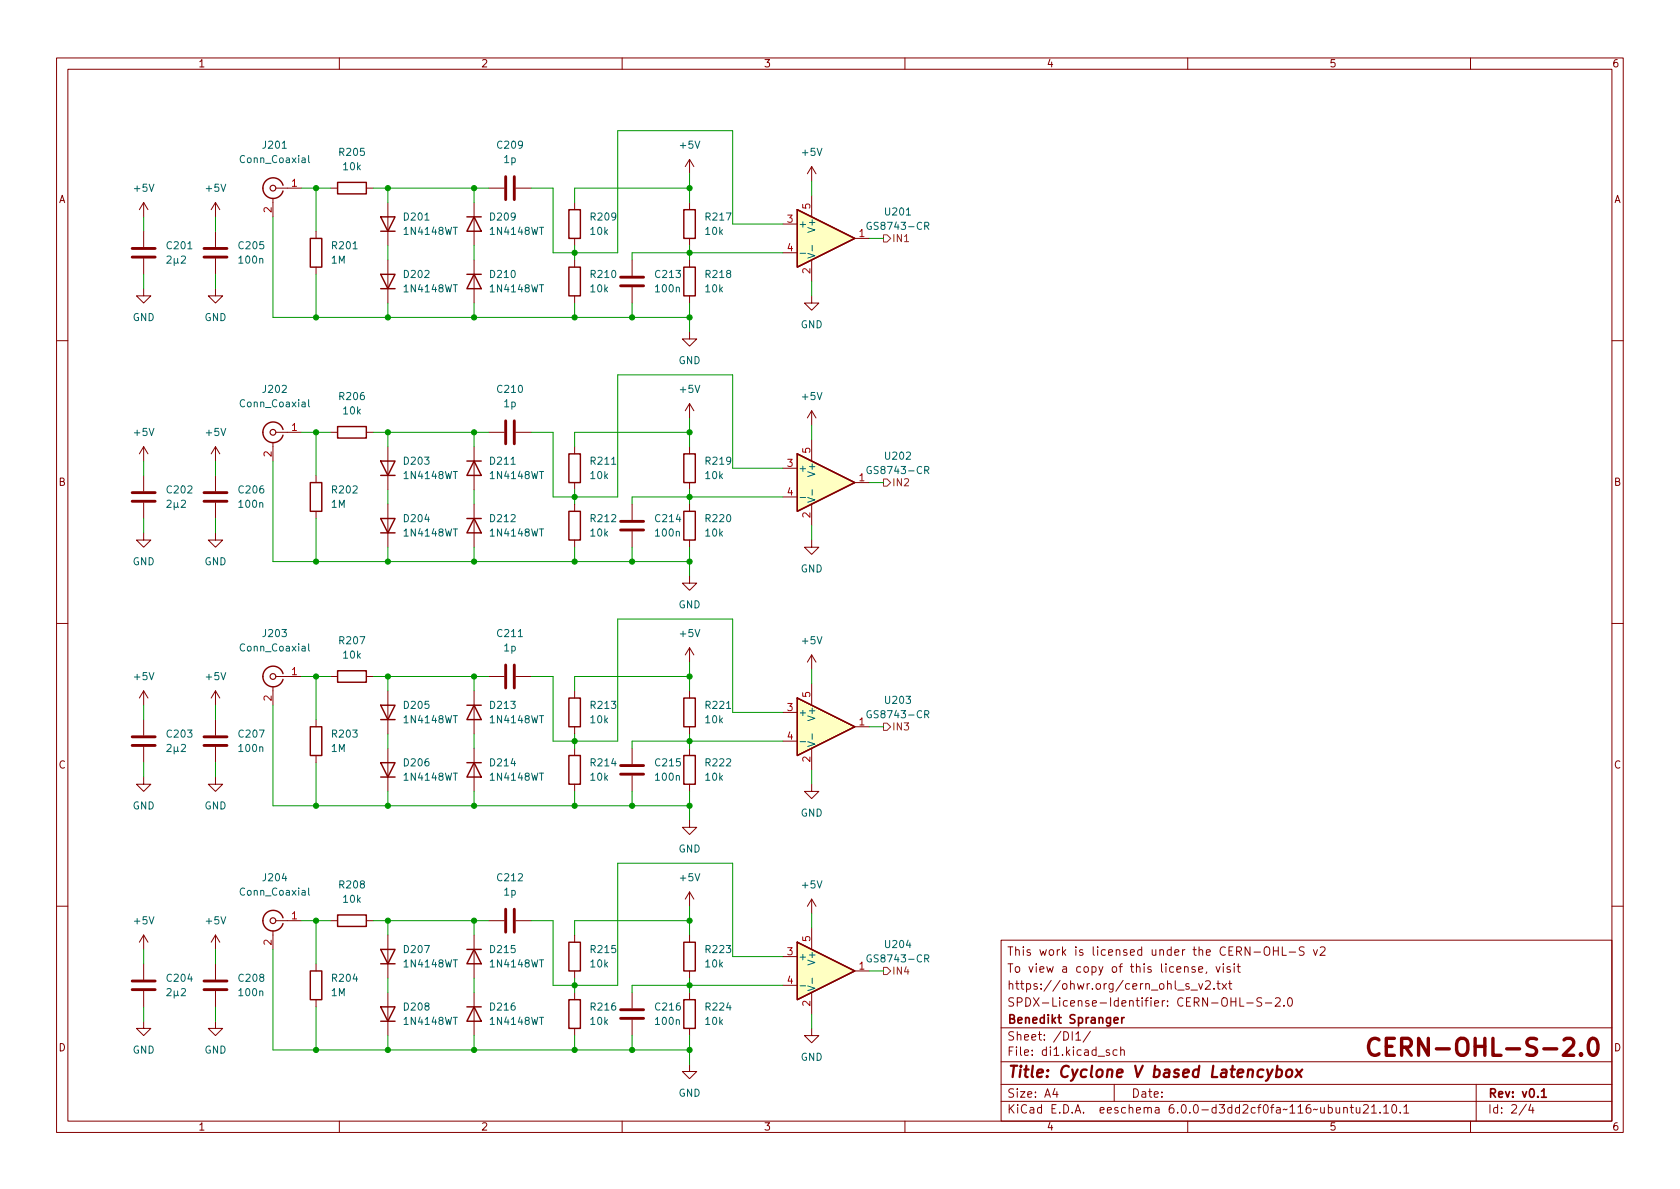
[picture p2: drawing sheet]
<svg xmlns="http://www.w3.org/2000/svg" width="297mm" height="210mm" viewBox="0 0 297 210" stroke-linecap="round" stroke-linejoin="round" font-family="sans-serif">
<g fill="none" stroke="#840000" stroke-width=".18">
<path d="M10 10.2h277v190.1h-277zM12 12.2h273v186.1h-273zM60 10.2v2M110 10.2v2M160 10.2v2M210 10.2v2M260 10.2v2M25.4 35.8v2.5M25.4 35.8l-.8 1.3M25.4 35.8l.8 1.3M38.1 35.8v2.5M38.1 35.8l-.8 1.3"/>
<path d="M38.1 35.8l.8 1.3M48.3 35v3.3M48.8 33.3h4.5M58.4 33.3h1.3M64.8 33.3h1.2M68.6 35.8v7.6M83.8 35.8v7.6M86.4 33.3h2.8M91.2 33.3h2.8M101.6 35.8v1.3M121.9 28.2v2.5M121.9 35.8v1.3"/>
<path d="M121.9 28.2l-.7 1.3M121.9 28.2l.8 1.3M138.4 39.6h2.6M143.5 29.5v2.5M143.5 34.5v3.8M143.5 29.5l-.8 1.2M143.5 29.5l.8 1.2M25.4 51v1.3h1.3l-1.3 1.3-1.3-1.3h1.3M25.4 40.9v2.8M25.4 45.7v2.8M38.1 51v1.3h1.3l-1.3 1.3-1.3-1.3h1.3M38.1 40.9v2.8"/>
<path d="M38.1 45.7v2.8M55.9 40.9v1.3M55.9 47.2v1.3M68.6 46v7.6M83.8 46v7.6M101.6 42.2v1.2M101.6 46v1.2M101.6 52.3v1.3M111.8 46v2.8M111.8 50.8v2.8M121.9 58.7v1.2h1.3l-1.3 1.3-1.3-1.3h1.3M121.9 42.2v1.2"/>
<path d="M121.9 46v1.2M121.9 52.3v1.3M138.4 44.7h2.6M143.5 52.3v1.3h1.3l-1.3 1.3-1.3-1.3h1.3M143.5 46v3.8M151.1 42.2h2.6M10 60.2h2M25.4 79v2.5M25.4 79l-.8 1.3M25.4 79l.8 1.3M38.1 79v2.5M38.1 79l-.8 1.3"/>
<path d="M38.1 79l.8 1.3M48.3 78.2v3.3M48.8 76.4h4.5M58.4 76.4h1.3M64.8 76.4h1.2M68.6 79v7.6M83.8 79v7.6M86.4 76.4h2.8M91.2 76.4h2.8M101.6 79v1.3M121.9 71.4v2.5M121.9 79v1.3"/>
<path d="M121.9 71.4l-.7 1.2M121.9 71.4l.8 1.2M143.5 72.6v2.6M143.5 77.7v3.8M143.5 72.6l-.8 1.3M143.5 72.6l.8 1.3M285 60.2h2M25.4 94.2v1.3h1.3l-1.3 1.3-1.3-1.3h1.3M25.4 84.1v2.8M25.4 88.9v2.8M38.1 94.2v1.3h1.3l-1.3 1.3-1.3-1.3h1.3M38.1 84.1v2.8"/>
<path d="M38.1 88.9v2.8M55.9 84.1v1.2M55.9 90.4v1.3M68.6 89.1v7.7M83.8 89.1v7.7M101.6 85.3v1.3M101.6 89.1v1.3M101.6 95.5v1.3M111.8 89.1v2.8M111.8 94v2.8M121.9 85.3v1.3M121.9 89.1v1.3"/>
<path d="M121.9 95.5v1.3M138.4 82.8h2.6M138.4 87.9h2.6M143.5 95.5v1.3h1.3l-1.3 1.2-1.3-1.2h1.3M143.5 89.1v3.9M151.1 85.3h2.6M10 110.2h2M48.8 119.6h4.5M58.4 119.6h1.3M64.8 119.6h1.2M86.4 119.6h2.8M91.2 119.6h2.8"/>
<path d="M121.9 101.8v1.3h1.3l-1.3 1.3-1.3-1.3h1.3M121.9 114.5l-.7 1.3M121.9 114.5v2.6M121.9 114.5l.8 1.3M143.5 115.8l-.8 1.3M143.5 115.8v2.6M143.5 115.8l.8 1.3M285 110.2h2M25.4 137.4v1.3h1.3l-1.3 1.2-1.3-1.2h1.3M25.4 122.2v2.5M25.4 127.2v2.8M25.4 132.1v2.8"/>
<path d="M25.4 122.2l-.8 1.2M25.4 122.2l.8 1.2M38.1 137.4v1.3h1.3l-1.3 1.2-1.3-1.2h1.3M38.1 122.2v2.5M38.1 127.2v2.8M38.1 132.1v2.8M38.1 122.2l-.8 1.2M38.1 122.2l.8 1.2M48.3 121.4v3.3M55.9 127.2v1.3M55.9 133.6v1.3M68.6 122.2v7.6"/>
<path d="M68.6 132.3v7.6M83.8 122.2v7.6M83.8 132.3v7.6M101.6 122.2v1.2M101.6 128.5v1.3M101.6 132.3v1.3M101.6 138.7v1.2M111.8 132.3v2.8M111.8 137.2v2.7M121.9 122.2v1.2M121.9 128.5v1.3M121.9 132.3v1.3"/>
<path d="M121.9 138.7v1.2M138.4 126h2.6M138.4 131.1h2.6M143.5 138.7v1.2h1.3l-1.3 1.3-1.3-1.3h1.3M143.5 120.9v3.8M143.5 132.3v3.8M151.1 128.5h2.6M121.9 145v1.3h1.3l-1.3 1.3-1.3-1.3h1.3M121.9 157.7v2.6M121.9 157.7l-.7 1.3M121.9 157.7l.8 1.3M143.5 159v2.5"/>
<path d="M143.5 159l-.8 1.3M143.5 159l.8 1.3M10 160.2h2M25.4 165.3v2.6M25.4 170.4v2.8M25.4 175.3v2.7M25.4 165.3l-.8 1.3M25.4 165.3l.8 1.3M38.1 165.3v2.6M38.1 170.4v2.8M38.1 175.3v2.7M38.1 165.3l-.8 1.3"/>
<path d="M38.1 165.3l.8 1.3M48.3 164.6v3.3M48.8 162.8h4.5M55.9 170.4v1.3M55.9 176.8v1.2M58.4 162.8h1.3M64.8 162.8h1.2M68.6 165.3v7.7M68.6 175.5v7.6M83.8 165.3v7.7M83.8 175.5v7.6M86.4 162.8h2.8"/>
<path d="M91.2 162.8h2.8M101.6 165.3v1.3M101.6 171.7v1.3M101.6 175.5v1.3M111.8 175.5v2.8M121.9 165.3v1.3M121.9 171.7v1.3M121.9 175.5v1.3M138.4 169.2h2.6M138.4 174.2h2.6M143.5 164.1v3.8M143.5 175.5v3.8"/>
<path d="M151.1 171.7h2.6M177 166.3h108v32h-108zM210.2 174l-.3-.1-.3 .2 .1 .3 .5 .1v.4h-.6M210.6 175.1h1.1M211.3 171l-.4-.1-.2 .2 .1 .3 .5 .1v.4h-.6M211.9 173.9l.4 1 .3-1M211.9 171.4l.7-.1v-.3l-.5-.1-.2 .2 .1 .8h.6M213.1 173.6l.6-.2 .2 .2 .1 .3-.9 1h.9M213.4 171.9l-.2 .2M214.6 174.8v.1M215 170.9l.4 1 .3-1M215.1 173.9h.6"/>
<path d="M215.4 173.4v1.3l.3 .2M216.1 173.9l.8 1M216.3 170.4v.2M216.3 170.9v1M216.9 173.9l-.8 1M217.2 173.9h.6M217.4 173.4v1.3l.4 .2M217.5 171l-.4-.1-.2 .2 .1 .3 .5 .1v.4h-.6M218.2 170.4v.2M218.2 170.9v1M218.7 170.9h.6M218.9 170.4v1.3l.4 .2"/>
<path d="M219.2 176.4v1.5h.7M220.4 177.4h1.2M223.1 176.5l-.6-.1-.2 .2v.4l.6 .3 .2 .3-.3 .3h-.6M223.6 167.6a.5 .5 0 0 1 .6-.2 .5 .5 0 0 1 .3 .5v.5a.5 .5 0 0 1-.5 .6 .5 .5 0 0 1-.5-.6zM223.7 177.4h1.2M225.1 167.4v1.5M225.1 168.1h.9M225.5 176.6l.6-.2 .2 .2 .1 .3-1 1h1M226 167.4v1.5M226.7 167.4v1.5h.7M227 177.8v.1M227.8 176.6l.2-.2a.81 .81 0 0 1 .6 .7 .81 .81 0 0 1-.3 .8h-.2a.81 .81 0 0 1-.3-1.3z"/>
<path d="M227.9 168.4h1.2M230.6 167.5l-.6-.1-.2 .2v.4l.6 .3 .2 .3-.3 .3h-.6M232.2 167.9l.4 1 .3-1M233.4 167.6l.6-.2 .2 .2 .1 .3-.9 1h.9M285 160.2h2M25.4 180.6v1.3h1.3l-1.3 1.2-1.3-1.2h1.3M38.1 180.6v1.3h1.3l-1.3 1.2-1.3-1.2h1.3M60 198.3v2M101.6 181.9v1.2M110 198.3v2M111.8 180.3v2.8M121.9 188.2v1.3h1.3l-1.3 1.2-1.3-1.2h1.3"/>
<path d="M121.9 181.9v1.2M143.5 181.9v1.2h1.3l-1.3 1.3-1.3-1.3h1.3M160 198.3v2M177 194.8h108M177 191.8h108M177 187.8h108M177 181.8h108M186.5 192.5l-.4 1h1M186.9 193v1M190.2 182.9l.4-.5v1.5M190.2 183.9h.9M192.8 182.4l-1.3 1.9"/>
<path d="M196.1 185.7l-.3-.1-.2 .2v.3l.5 .1v.4h-.5M197 191.8v3M197.5 185.7l-.4-.1-.3 .3v.4l.1 .3h.6M198.1 185.8l.3-.2 .3 .1 .1 .9M198.1 185.1v1.5M210 198.3v2M237.6 196l.2-.2 .3 .1 .1 .9M237.6 195.8v1M238.7 195.8h.6M238.9 195.3v1.3l.4 .2M239.8 195.8l.1 1h.3l.2-.1M240.4 195.8v1"/>
<path d="M241.1 195.5l.5-.2 .3 .2v.3l-.9 1h.9M242.5 195.8l.4-.5v1.5M242.5 196.8h.9M244 196.7v.1M244.6 195.8l.5-.5v1.5M244.6 196.8h.9M246.3 195.4l.1-.1a.81 .81 0 0 1 .6 .7 .81 .81 0 0 1-.3 .8h-.1a.81 .81 0 0 1-.6-.6 .81 .81 0 0 1 .3-.8zM247.6 196.7v.1M248.2 195.8l.4-.5v1.5M248.2 196.8h.9M260 198.3v2M261 191.8v6.5"/>
<path d="M269.9 195.3l-1.3 1.9M270.6 195.3l-.3 1h.9M271 195.8v1"/>
</g>
<path d="M198.3 179.9v1M198.8 179.9l-.3 .1-.2 .2M197 180.4l.7-.1-.1-.3-.4-.1-.2 .2 .1 .8h.5M272.6 193l.4-.5v1.5M272.6 194h.8" fill="none" stroke="#840000" stroke-width=".3"/>
<path d="M225.8 189.2l.2-.1 .5 .1 .2 .3-.1 .6a.66 .66 0 0 1-1 .3M225.9 188.5l-.3 2M227.6 189.3a.52 .52 0 0 1 .5-.2 .52 .52 0 0 1 .4 .4l-.1 .6a.55 .55 0 0 1-.5 .4 .55 .55 0 0 1-.5-.4zM229.2 189.1l.9 1.4M230.3 189.1l-1.3 1.4" fill="none" stroke="#840000" stroke-width=".4"/>
<path d="M276.5 183.9l.5-.3h.7a.81 .81 0 0 1 .4 1.3l-1.7 1.7h1.8M279.5 186.3l.2 .2-.2 .1-.1-.1 .1-.2v.3M281.2 183.8a.71 .71 0 0 1 1.2 .4 1.76 1.76 0 0 1-.6 2.4 .76 .76 0 0 1-.8-.6 2.33 2.33 0 0 1 .2-2.2z" fill="none" stroke="#840000" stroke-width=".6"/>
<g fill="none" stroke="#840000" stroke-width=".51">
<path d="M89.4 31.2v4.1M90.9 31.2v4.1M23.4 43.9h4M23.4 45.5h4M36.1 43.9h4M36.1 45.5h4M109.7 49h4.1M109.7 50.5h4.1M89.4 74.4v4.1M90.9 74.4v4.1M23.4 87.1h4M23.4 88.6h4"/>
<path d="M36.1 87.1h4M36.1 88.6h4M109.7 92.2h4.1M109.7 93.7h4.1M89.4 117.6v4.1M90.9 117.6v4.1M23.4 130.3h4M23.4 131.8h4M36.1 130.3h4M36.1 131.8h4M109.7 135.4h4.1M109.7 136.9h4.1"/>
<path d="M23.4 173.5h4M23.4 175h4M36.1 173.5h4M36.1 175h4M89.4 160.8v4M90.9 160.8v4M109.7 178.6h4.1M109.7 180.1h4.1"/>
</g>
<g fill="none" stroke="#006464" stroke-width=".18">
<path d="M54.6 27.5v1.1l.1 .2M154 39.4a.59 .59 0 0 0-.7 .5 .59 .59 0 0 0 .7 .6l.1-.5h-.3M163.5 40l.6-.1 .1-.2v-.3l-.7-.1v1.3M163.8 40l.4 .6M29.5 45.4l.5-.1 .3 .3-.8 .9h.8M30.8 45.7v1.3M31.4 46.4l.2 .1M31.4 45.7l-.1 .8h-.3l-.2-.1M32.1 45.4l.5-.1 .2 .3-.8 .9h.8M141.5 44.8h.9M142.8 44.8l1.3 .4-1.3 .4M143.6 43.4v1"/>
<path d="M54.6 70.7v1.1l.1 .1M29.5 88.6l.5-.1 .3 .3-.8 .9h.8M30.8 88.9v1.2M31.4 89.5l.2 .2M31.4 88.9l-.1 .8h-.3l-.2-.2M32.1 88.6l.5-.1 .2 .3-.8 .9h.8M141.5 88h.9M142.8 88l1.3 .4-1.3 .4M143.6 86.6v1M154 82.5a.59 .59 0 0 0-.7 .6 .59 .59 0 0 0 .7 .6l.1-.5h-.3M163.5 83.1h.6l.1-.2v-.3l-.7-.1v1.3M163.8 83.1l.4 .7"/>
<path d="M54.6 113.9v1l.1 .2M29.5 131.8l.5-.2 .3 .4-.8 .9h.8M30.8 132.1v1.2M31.4 132.7l.2 .2M31.4 132.1l-.1 .7-.3 .1-.2-.2M32.1 131.8l.5-.2 .2 .4-.8 .9h.8M141.5 131.1h.9M142.8 131.2l1.3 .4-1.3 .4M143.6 129.8v.9M154 125.7a.59 .59 0 0 0-.7 .6 .59 .59 0 0 0 .7 .6l.1-.5h-.3M163.5 126.3h.6l.1-.2v-.3l-.7-.1v1.2M163.8 126.3l.4 .6"/>
<path d="M54.6 157v1.1l.1 .2M29.5 174.9l.5-.1 .3 .4-.8 .9h.8M30.8 175.2v1.3M31.4 175.9l.2 .2M31.4 175.2l-.1 .8-.3 .1-.2-.2M32.1 174.9l.5-.1 .2 .4-.8 .9h.8M141.5 174.3h.9M142.8 174.3l1.3 .5-1.3 .4M143.6 172.9v1M154 168.9a.59 .59 0 0 0-.7 .6 .59 .59 0 0 0 .7 .6l.1-.5h-.3M163.5 169.5l.6-.1 .1-.1v-.3l-.7-.2v1.3M163.8 169.5l.4 .6"/>
</g>
<g fill="none" stroke="#840000" stroke-width=".25">
<path d="M50 32.8a1.81 1.81 0 0 0-2.8-1 1.81 1.81 0 0 0 0 2.9 1.81 1.81 0 0 0 2.8-.9M59.7 32.3h5.1v2h-5.1zM67.3 38.3h2.5l-1.2 2.6zM82.5 38.3h2.6M83.8 38.3l1.3 2.6h-2.6zM100.6 37.1h2v5.1h-2zM120.9 37.1h2v5.1h-2zM141 37.1l10.1 5.1-10.1 5zM54.9 42.2h2v5h-2zM67.3 48.5h2.5l-1.2 2.5zM67.3 40.9h2.5M67.3 51h2.5"/>
<path d="M82.5 48.5h2.6M83.8 48.5l1.3 2.5h-2.6zM100.6 47.2h2v5.1h-2zM120.9 47.2h2v5.1h-2zM46.5 76.4a1.81 1.81 0 0 0 1.5 1.9 1.81 1.81 0 0 0 2-1.3M50 75.9a1.81 1.81 0 0 0-2-1.3 1.81 1.81 0 0 0-1.5 1.8M59.7 75.4h5.1v2.1h-5.1zM54.9 85.3h2v5.1h-2zM67.3 91.7h2.5l-1.2 2.5zM67.3 81.5h2.5l-1.2 2.6zM67.3 94.2h2.5M67.3 84.1h2.5"/>
<path d="M82.5 91.7h2.6M82.5 81.5h2.6M83.8 91.7l1.3 2.5h-2.6zM83.8 81.5l1.3 2.6h-2.6zM100.6 90.4h2v5.1h-2zM100.6 80.3h2v5h-2zM120.9 90.4h2v5.1h-2zM120.9 80.3h2v5h-2zM141 80.3l10.1 5-10.1 5.1zM50 119.1a1.81 1.81 0 0 0-2.8-1 1.81 1.81 0 0 0 0 3 1.81 1.81 0 0 0 2.8-1M59.7 118.6h5.1v2h-5.1zM54.9 128.5h2v5.1h-2z"/>
<path d="M67.3 134.9h2.5l-1.2 2.5zM67.3 124.7h2.5l-1.2 2.5zM67.3 137.4h2.5M67.3 127.2h2.5M82.5 134.9h2.6M82.5 124.7h2.6M83.8 134.9l1.3 2.5h-2.6zM83.8 124.7l1.3 2.5h-2.6zM100.6 133.6h2v5.1h-2zM100.6 123.4h2v5.1h-2zM120.9 133.6h2v5.1h-2zM120.9 123.4h2v5.1h-2z"/>
<path d="M141 123.4l10.1 5.1-10.1 5.1zM50 162.3a1.81 1.81 0 0 0-2.8-1 1.81 1.81 0 0 0 0 3 1.81 1.81 0 0 0 2.8-1M54.9 171.7h2v5.1h-2zM59.7 161.8h5.1v2h-5.1zM67.3 178h2.5l-1.2 2.6zM67.3 167.9h2.5l-1.2 2.5zM67.3 170.4h2.5M82.5 178h2.6M82.5 167.9h2.6M83.8 178l1.3 2.6h-2.6zM83.8 167.9l1.3 2.5h-2.6zM100.6 176.8h2v5.1h-2z"/>
<path d="M100.6 166.6h2v5.1h-2zM120.9 176.8h2v5.1h-2zM120.9 166.6h2v5.1h-2zM141 166.6l10.1 5.1-10.1 5.1zM67.3 180.6h2.5"/>
</g>
<g fill="#ffffc2" stroke="#ffffc2" stroke-width=".18">
<path d="M141 123.4l10.1 5.1-10.1 5.1z"/>
<path d="M141 80.3l10.1 5-10.1 5.1z"/>
<path d="M141 166.6l10.1 5.1-10.1 5.1z"/>
<path d="M141 37.1l10.1 5.1-10.1 5z"/>
</g>
<g fill="none" stroke="#840000" stroke-width=".2">
<circle cx="48.3" cy="33.3" r=".51"/>
<circle cx="48.3" cy="76.4" r=".51"/>
<circle cx="48.3" cy="119.6" r=".51"/>
<circle cx="48.3" cy="162.8" r=".51"/>
</g>
<path d="M156.2 41.5h.6l.7 .7-.7 .6h-.6zM156.2 84.7h.6l.7 .6-.7 .7h-.6zM156.2 127.9h.6l.7 .6-.7 .7h-.6zM156.2 171.1h.6l.7 .6-.7 .6h-.6z" fill="none" stroke="#725600" stroke-width=".18"/>
<g fill="none" stroke="#009600" stroke-width=".18">
<path d="M25.4 38.3v2.6M38.1 38.3v2.6M48.3 38.3v17.8h73.6M53.3 33.3h5.1M55.9 33.3v7.6M66 33.3h20.4M68.6 33.3v2.5M83.8 33.3v2.5M94 33.3h3.8v11.4h11.4v-21.6h20.3v16.5h8.9M121.9 33.3h-20.3v2.5M121.9 30.7v5.1M143.5 32v2.5"/>
<path d="M25.4 48.5v2.5M38.1 48.5v2.5M55.9 48.5v7.6M68.6 43.4v2.6M68.6 53.6v2.5M83.8 43.4v2.6M83.8 53.6v2.5M101.6 43.4v2.6M101.6 53.6v2.5M111.8 53.6v2.5M121.9 43.4v2.6M121.9 53.6v5.1"/>
<path d="M138.4 44.7h-26.6v1.3M143.5 49.8v2.5M153.7 42.2h2.5M53.3 76.4h5.1M55.9 76.4v7.7M66 76.4h20.4M68.6 76.4v2.6M83.8 76.4v2.6M94 76.4h3.8v11.5h11.4v-21.6h20.3v16.5h8.9M121.9 73.9v5.1M121.9 76.4h-20.3v2.6M143.5 75.2v2.5"/>
<path d="M25.4 81.5v2.6M25.4 91.7v2.5M38.1 81.5v2.6M38.1 91.7v2.5M48.3 81.5v17.8h73.6M55.9 91.7v7.6M68.6 86.6v2.5M68.6 96.8v2.5M83.8 86.6v2.5M83.8 96.8v2.5M101.6 86.6v2.5M101.6 96.8v2.5"/>
<path d="M111.8 96.8v2.5M121.9 86.6v2.5M121.9 96.8v5M138.4 87.9h-26.6v1.2M143.5 93v2.5M153.7 85.3h2.5M53.3 119.6h5.1M55.9 119.6v7.6M66 119.6h20.4M68.6 119.6v2.6M83.8 119.6v2.6M94 119.6h3.8v11.5h11.4v-21.6h20.3v16.5h8.9"/>
<path d="M121.9 117.1v5.1M121.9 119.6h-20.3v2.6M143.5 118.4v2.5M25.4 124.7v2.5M25.4 134.9v2.5M38.1 124.7v2.5M38.1 134.9v2.5M48.3 124.7v17.8h73.6M55.9 134.9v7.6M68.6 129.8v2.5M68.6 139.9v2.6M83.8 129.8v2.5"/>
<path d="M83.8 139.9v2.6M101.6 129.8v2.5M101.6 139.9v2.6M111.8 139.9v2.6M121.9 129.8v2.5M121.9 139.9v5.1M138.4 131.1h-26.6v1.2M143.5 136.1v2.6M153.7 128.5h2.5M25.4 167.9v2.5M25.4 178v2.6M38.1 167.9v2.5"/>
<path d="M38.1 178v2.6M48.3 167.9v17.8h73.6M53.3 162.8h5.1M55.9 162.8v7.6M55.9 178v7.7M66 162.8h20.4M68.6 162.8v2.5M68.6 173v2.5M83.8 162.8v2.5M83.8 173v2.5M94 162.8h3.8v11.4h11.4v-21.6h20.3v16.6h8.9M101.6 173v2.5"/>
<path d="M121.9 160.3v5M121.9 173v2.5M121.9 162.8h-20.3v2.5M138.4 174.2h-26.6v1.3M143.5 161.5v2.6M143.5 179.3v2.6M153.7 171.7h2.5M68.6 183.1v2.6M83.8 183.1v2.6M101.6 183.1v2.6M111.8 183.1v2.6M121.9 183.1v5.1"/>
</g>
<g fill="#009600" stroke="#009600" stroke-width=".18">
<circle cx="68.6" cy="142.5" r=".46"/>
<circle cx="55.9" cy="162.8" r=".46"/>
<circle cx="68.6" cy="185.7" r=".46"/>
<circle cx="68.6" cy="162.8" r=".46"/>
<circle cx="83.8" cy="185.7" r=".46"/>
<circle cx="55.9" cy="185.7" r=".46"/>
<circle cx="83.8" cy="162.8" r=".46"/>
<circle cx="111.8" cy="142.5" r=".46"/>
<circle cx="121.9" cy="142.5" r=".46"/>
<circle cx="121.9" cy="119.6" r=".46"/>
<circle cx="121.9" cy="185.7" r=".46"/>
<circle cx="121.9" cy="174.2" r=".46"/>
<circle cx="101.6" cy="185.7" r=".46"/>
<circle cx="111.8" cy="185.7" r=".46"/>
<circle cx="101.6" cy="174.2" r=".46"/>
<circle cx="101.6" cy="131.1" r=".46"/>
<circle cx="83.8" cy="142.5" r=".46"/>
<circle cx="101.6" cy="142.5" r=".46"/>
<circle cx="121.9" cy="162.8" r=".46"/>
<circle cx="55.9" cy="142.5" r=".46"/>
<circle cx="83.8" cy="119.6" r=".46"/>
<circle cx="68.6" cy="119.6" r=".46"/>
<circle cx="68.6" cy="99.3" r=".46"/>
<circle cx="55.9" cy="99.3" r=".46"/>
<circle cx="55.9" cy="119.6" r=".46"/>
<circle cx="121.9" cy="131.1" r=".46"/>
<circle cx="121.9" cy="99.3" r=".46"/>
<circle cx="68.6" cy="33.3" r=".46"/>
<circle cx="83.8" cy="33.3" r=".46"/>
<circle cx="101.6" cy="44.7" r=".46"/>
<circle cx="83.8" cy="56.1" r=".46"/>
<circle cx="101.6" cy="56.1" r=".46"/>
<circle cx="121.9" cy="87.9" r=".46"/>
<circle cx="121.9" cy="76.4" r=".46"/>
<circle cx="121.9" cy="56.1" r=".46"/>
<circle cx="101.6" cy="87.9" r=".46"/>
<circle cx="83.8" cy="76.4" r=".46"/>
<circle cx="68.6" cy="56.1" r=".46"/>
<circle cx="55.9" cy="76.4" r=".46"/>
<circle cx="55.9" cy="56.1" r=".46"/>
<circle cx="68.6" cy="76.4" r=".46"/>
<circle cx="55.9" cy="33.3" r=".46"/>
<circle cx="121.9" cy="33.3" r=".46"/>
<circle cx="111.8" cy="56.1" r=".46"/>
<circle cx="121.9" cy="44.7" r=".46"/>
<circle cx="111.8" cy="99.3" r=".46"/>
<circle cx="101.6" cy="99.3" r=".46"/>
<circle cx="83.8" cy="99.3" r=".46"/>
</g>
<text font-size="4.2" fill="#840000" x="241" y="186.8">CERN-OHL-S-2.0</text>
<text font-size="2.8" fill="#840000" x="178" y="190.6">Title: Cyclone V based Latencybox</text>
<g font-size="2.1" fill="#840000">
<text x="178" y="172">To view a copy of this license, visit</text>
<text x="178" y="169">This work is licensed under the CERN-OHL-S v2</text>
<text x="178" y="178">SPDX-License-Identifier: CERN-OHL-S-2.0</text>
<text x="178" y="175">https://ohwr.org/cern_ohl_s_v2.txt</text>
<text x="178" y="184">Sheet: /DI1/</text>
<text x="178" y="181">Benedikt Spranger</text>
<text x="178" y="186.7">File: di1.kicad_sch</text>
<text x="178" y="196.9">KiCad E.D.A. eeschema 6.0.0-d3dd2cf0fa~116~ubuntu21.10.1</text>
<text x="178" y="194.1">Size: A4</text>
<text x="200" y="194.1">Date:</text>
<text x="263" y="194.1">Rev: v0.1</text>
<text x="263" y="196.9">Id: 2/4</text>
</g>
<g font-size="1.8" fill="#840000">
<text x="35" y="11.9">1</text>
<text x="85" y="11.9">2</text>
<text x="135" y="11.9">3</text>
<text x="185" y="11.9">4</text>
<text x="235" y="11.9">5</text>
<text x="285" y="11.9">6</text>
<text x="10.3" y="35.9">A</text>
<text x="285.3" y="35.9">A</text>
<text x="10.3" y="85.9">B</text>
<text x="285.3" y="85.9">B</text>
<text x="10.3" y="135.9">C</text>
<text x="285.3" y="135.9">C</text>
<text x="10.3" y="185.9">D</text>
<text x="285.3" y="185.9">D</text>
<text x="35" y="199.9">1</text>
<text x="85" y="199.9">2</text>
<text x="135" y="199.9">3</text>
<text x="185" y="199.9">4</text>
<text x="235" y="199.9">5</text>
<text x="285" y="199.9">6</text>
</g>
<g font-size="1.8" fill="#006464">
<text x="42.7" y="28.8">Conn_Coaxial</text>
<text x="46.6" y="26.3">J201</text>
<text x="60.1" y="27.6">R205</text>
<text x="88.1" y="26.3">C209</text>
<text x="89.1" y="28.8">1p</text>
<text x="120.3" y="26.3">+5V</text>
<text x="141.9" y="27.6">+5V</text>
<text x="23.8" y="33.9">+5V</text>
<text x="36.5" y="33.9">+5V</text>
<text x="60.8" y="30.1">10k</text>
<text x="71.5" y="39">D201</text>
<text x="71.6" y="41.5">1N4148WT</text>
<text x="86.8" y="39">D209</text>
<text x="86.9" y="41.5">1N4148WT</text>
<text x="104.5" y="41.5">10k</text>
<text x="104.6" y="39">R209</text>
<text x="124.8" y="41.5">10k</text>
<text x="124.9" y="39">R217</text>
<text x="141.1" y="40.3">+</text>
<text x="144.1" y="40.7" transform="rotate(-90 144.1 40.7)">V+</text>
<text x="153.9" y="40.6">GS8743-CR</text>
<text x="156.6" y="38.1">U201</text>
<text x="29.6" y="44.1">C201</text>
<text x="42.3" y="44.1">C205</text>
<text x="42.4" y="46.6">100n</text>
<text x="58.6" y="46.6">1M</text>
<text x="58.8" y="44.1">R201</text>
<text x="71.5" y="49.1">D202</text>
<text x="71.6" y="51.7">1N4148WT</text>
<text x="86.8" y="49.1">D210</text>
<text x="86.9" y="51.7">1N4148WT</text>
<text x="104.5" y="51.7">10k</text>
<text x="104.6" y="49.1">R210</text>
<text x="116" y="49.1">C213</text>
<text x="116" y="51.7">100n</text>
<text x="124.8" y="51.7">10k</text>
<text x="124.9" y="49.1">R218</text>
<text x="23.4" y="56.8">GND</text>
<text x="36.1" y="56.8">GND</text>
<text x="141.5" y="58">GND</text>
<text x="120" y="64.4">GND</text>
<text x="46.6" y="69.5">J202</text>
<text x="60.1" y="70.7">R206</text>
<text x="88.1" y="69.5">C210</text>
<text x="120.3" y="69.5">+5V</text>
<text x="141.9" y="70.7">+5V</text>
<text x="23.8" y="77.1">+5V</text>
<text x="36.5" y="77.1">+5V</text>
<text x="42.7" y="72">Conn_Coaxial</text>
<text x="60.8" y="73.3">10k</text>
<text x="89.1" y="72">1p</text>
<text x="71.5" y="82.2">D203</text>
<text x="86.8" y="82.2">D211</text>
<text x="104.6" y="82.2">R211</text>
<text x="124.9" y="82.2">R219</text>
<text x="141.1" y="83.4">+</text>
<text x="144.1" y="83.9" transform="rotate(-90 144.1 83.9)">V+</text>
<text x="153.9" y="83.8">GS8743-CR</text>
<text x="156.6" y="81.3">U202</text>
<text x="29.6" y="87.2">C202</text>
<text x="42.3" y="87.2">C206</text>
<text x="42.4" y="89.8">100n</text>
<text x="58.6" y="89.8">1M</text>
<text x="58.8" y="87.2">R202</text>
<text x="71.6" y="84.7">1N4148WT</text>
<text x="86.9" y="84.7">1N4148WT</text>
<text x="104.5" y="84.7">10k</text>
<text x="124.8" y="84.7">10k</text>
<text x="71.5" y="92.3">D204</text>
<text x="71.6" y="94.9">1N4148WT</text>
<text x="86.8" y="92.3">D212</text>
<text x="86.9" y="94.9">1N4148WT</text>
<text x="104.5" y="94.9">10k</text>
<text x="104.6" y="92.3">R212</text>
<text x="116" y="92.3">C214</text>
<text x="116" y="94.9">100n</text>
<text x="124.8" y="94.9">10k</text>
<text x="124.9" y="92.3">R220</text>
<text x="23.4" y="99.9">GND</text>
<text x="36.1" y="99.9">GND</text>
<text x="141.5" y="101.2">GND</text>
<text x="120" y="107.6">GND</text>
<text x="46.6" y="112.6">J203</text>
<text x="60.1" y="113.9">R207</text>
<text x="88.1" y="112.6">C211</text>
<text x="120.3" y="112.6">+5V</text>
<text x="141.9" y="113.9">+5V</text>
<text x="42.7" y="115.2">Conn_Coaxial</text>
<text x="60.8" y="116.5">10k</text>
<text x="89.1" y="115.2">1p</text>
<text x="23.8" y="120.3">+5V</text>
<text x="36.5" y="120.3">+5V</text>
<text x="71.5" y="125.3">D205</text>
<text x="86.8" y="125.3">D213</text>
<text x="104.6" y="125.3">R213</text>
<text x="124.9" y="125.3">R221</text>
<text x="156.6" y="124.5">U203</text>
<text x="29.6" y="130.4">C203</text>
<text x="42.3" y="130.4">C207</text>
<text x="58.8" y="130.4">R203</text>
<text x="71.6" y="127.9">1N4148WT</text>
<text x="86.9" y="127.9">1N4148WT</text>
<text x="104.5" y="127.9">10k</text>
<text x="124.8" y="127.9">10k</text>
<text x="141.1" y="126.6">+</text>
<text x="144.1" y="127" transform="rotate(-90 144.1 127)">V+</text>
<text x="153.9" y="127">GS8743-CR</text>
<text x="42.4" y="133">100n</text>
<text x="58.6" y="133">1M</text>
<text x="71.5" y="135.5">D206</text>
<text x="86.8" y="135.5">D214</text>
<text x="104.6" y="135.5">R214</text>
<text x="116" y="135.5">C215</text>
<text x="124.9" y="135.5">R222</text>
<text x="23.4" y="143.1">GND</text>
<text x="36.1" y="143.1">GND</text>
<text x="71.6" y="138">1N4148WT</text>
<text x="86.9" y="138">1N4148WT</text>
<text x="104.5" y="138">10k</text>
<text x="116" y="138">100n</text>
<text x="124.8" y="138">10k</text>
<text x="141.5" y="144.4">GND</text>
<text x="46.6" y="155.8">J204</text>
<text x="88.1" y="155.8">C212</text>
<text x="120" y="150.7">GND</text>
<text x="120.3" y="155.8">+5V</text>
<text x="42.7" y="158.4">Conn_Coaxial</text>
<text x="60.1" y="157.1">R208</text>
<text x="60.8" y="159.6">10k</text>
<text x="89.1" y="158.4">1p</text>
<text x="141.9" y="157.1">+5V</text>
<text x="23.8" y="163.4">+5V</text>
<text x="36.5" y="163.4">+5V</text>
<text x="156.6" y="167.6">U204</text>
<text x="29.6" y="173.6">C204</text>
<text x="42.3" y="173.6">C208</text>
<text x="58.8" y="173.6">R204</text>
<text x="71.5" y="168.5">D207</text>
<text x="71.6" y="171.1">1N4148WT</text>
<text x="86.8" y="168.5">D215</text>
<text x="86.9" y="171.1">1N4148WT</text>
<text x="104.5" y="171.1">10k</text>
<text x="104.6" y="168.5">R215</text>
<text x="124.8" y="171.1">10k</text>
<text x="124.9" y="168.5">R223</text>
<text x="141.1" y="169.8">+</text>
<text x="144.1" y="170.2" transform="rotate(-90 144.1 170.2)">V+</text>
<text x="153.9" y="170.2">GS8743-CR</text>
<text x="42.4" y="176.1">100n</text>
<text x="58.6" y="176.1">1M</text>
<text x="71.5" y="178.7">D208</text>
<text x="86.8" y="178.7">D216</text>
<text x="104.6" y="178.7">R216</text>
<text x="116" y="178.7">C216</text>
<text x="124.9" y="178.7">R224</text>
<text x="71.6" y="181.2">1N4148WT</text>
<text x="86.9" y="181.2">1N4148WT</text>
<text x="104.5" y="181.2">10k</text>
<text x="116" y="181.2">100n</text>
<text x="124.8" y="181.2">10k</text>
<text x="23.4" y="186.3">GND</text>
<text x="36.1" y="186.3">GND</text>
<text x="141.5" y="187.6">GND</text>
<text x="120" y="193.9">GND</text>
</g>
<g font-size="1.8" fill="#a90000">
<text x="51.6" y="33">1</text>
<text x="48" y="37.6" transform="rotate(-90 48 37.6)">2</text>
<text x="139.2" y="39.4">3</text>
<text x="143.3" y="36.9" transform="rotate(-90 143.3 36.9)">5</text>
<text x="151.9" y="41.9">1</text>
<text x="139.2" y="44.4">4</text>
<text x="143.3" y="48.4" transform="rotate(-90 143.3 48.4)">2</text>
<text x="51.6" y="76.2">1</text>
<text x="48" y="80.8" transform="rotate(-90 48 80.8)">2</text>
<text x="139.2" y="82.5">3</text>
<text x="143.3" y="80.1" transform="rotate(-90 143.3 80.1)">5</text>
<text x="139.2" y="87.6">4</text>
<text x="151.9" y="85.1">1</text>
<text x="143.3" y="91.5" transform="rotate(-90 143.3 91.5)">2</text>
<text x="51.6" y="119.4">1</text>
<text x="48" y="123.9" transform="rotate(-90 48 123.9)">2</text>
<text x="139.2" y="125.7">3</text>
<text x="143.3" y="123.3" transform="rotate(-90 143.3 123.3)">5</text>
<text x="139.2" y="130.8">4</text>
<text x="151.9" y="128.3">1</text>
<text x="143.3" y="134.7" transform="rotate(-90 143.3 134.7)">2</text>
<text x="48" y="167.1" transform="rotate(-90 48 167.1)">2</text>
<text x="51.6" y="162.6">1</text>
<text x="143.3" y="166.5" transform="rotate(-90 143.3 166.5)">5</text>
<text x="139.2" y="168.9">3</text>
<text x="139.2" y="174">4</text>
<text x="151.9" y="171.4">1</text>
<text x="143.3" y="177.9" transform="rotate(-90 143.3 177.9)">2</text>
</g>
<g font-size="1.8" fill="#725600">
<text x="157.7" y="42.8">IN1</text>
<text x="157.7" y="86">IN2</text>
<text x="157.7" y="129.2">IN3</text>
<text x="157.7" y="172.3">IN4</text>
</g>
</svg>
